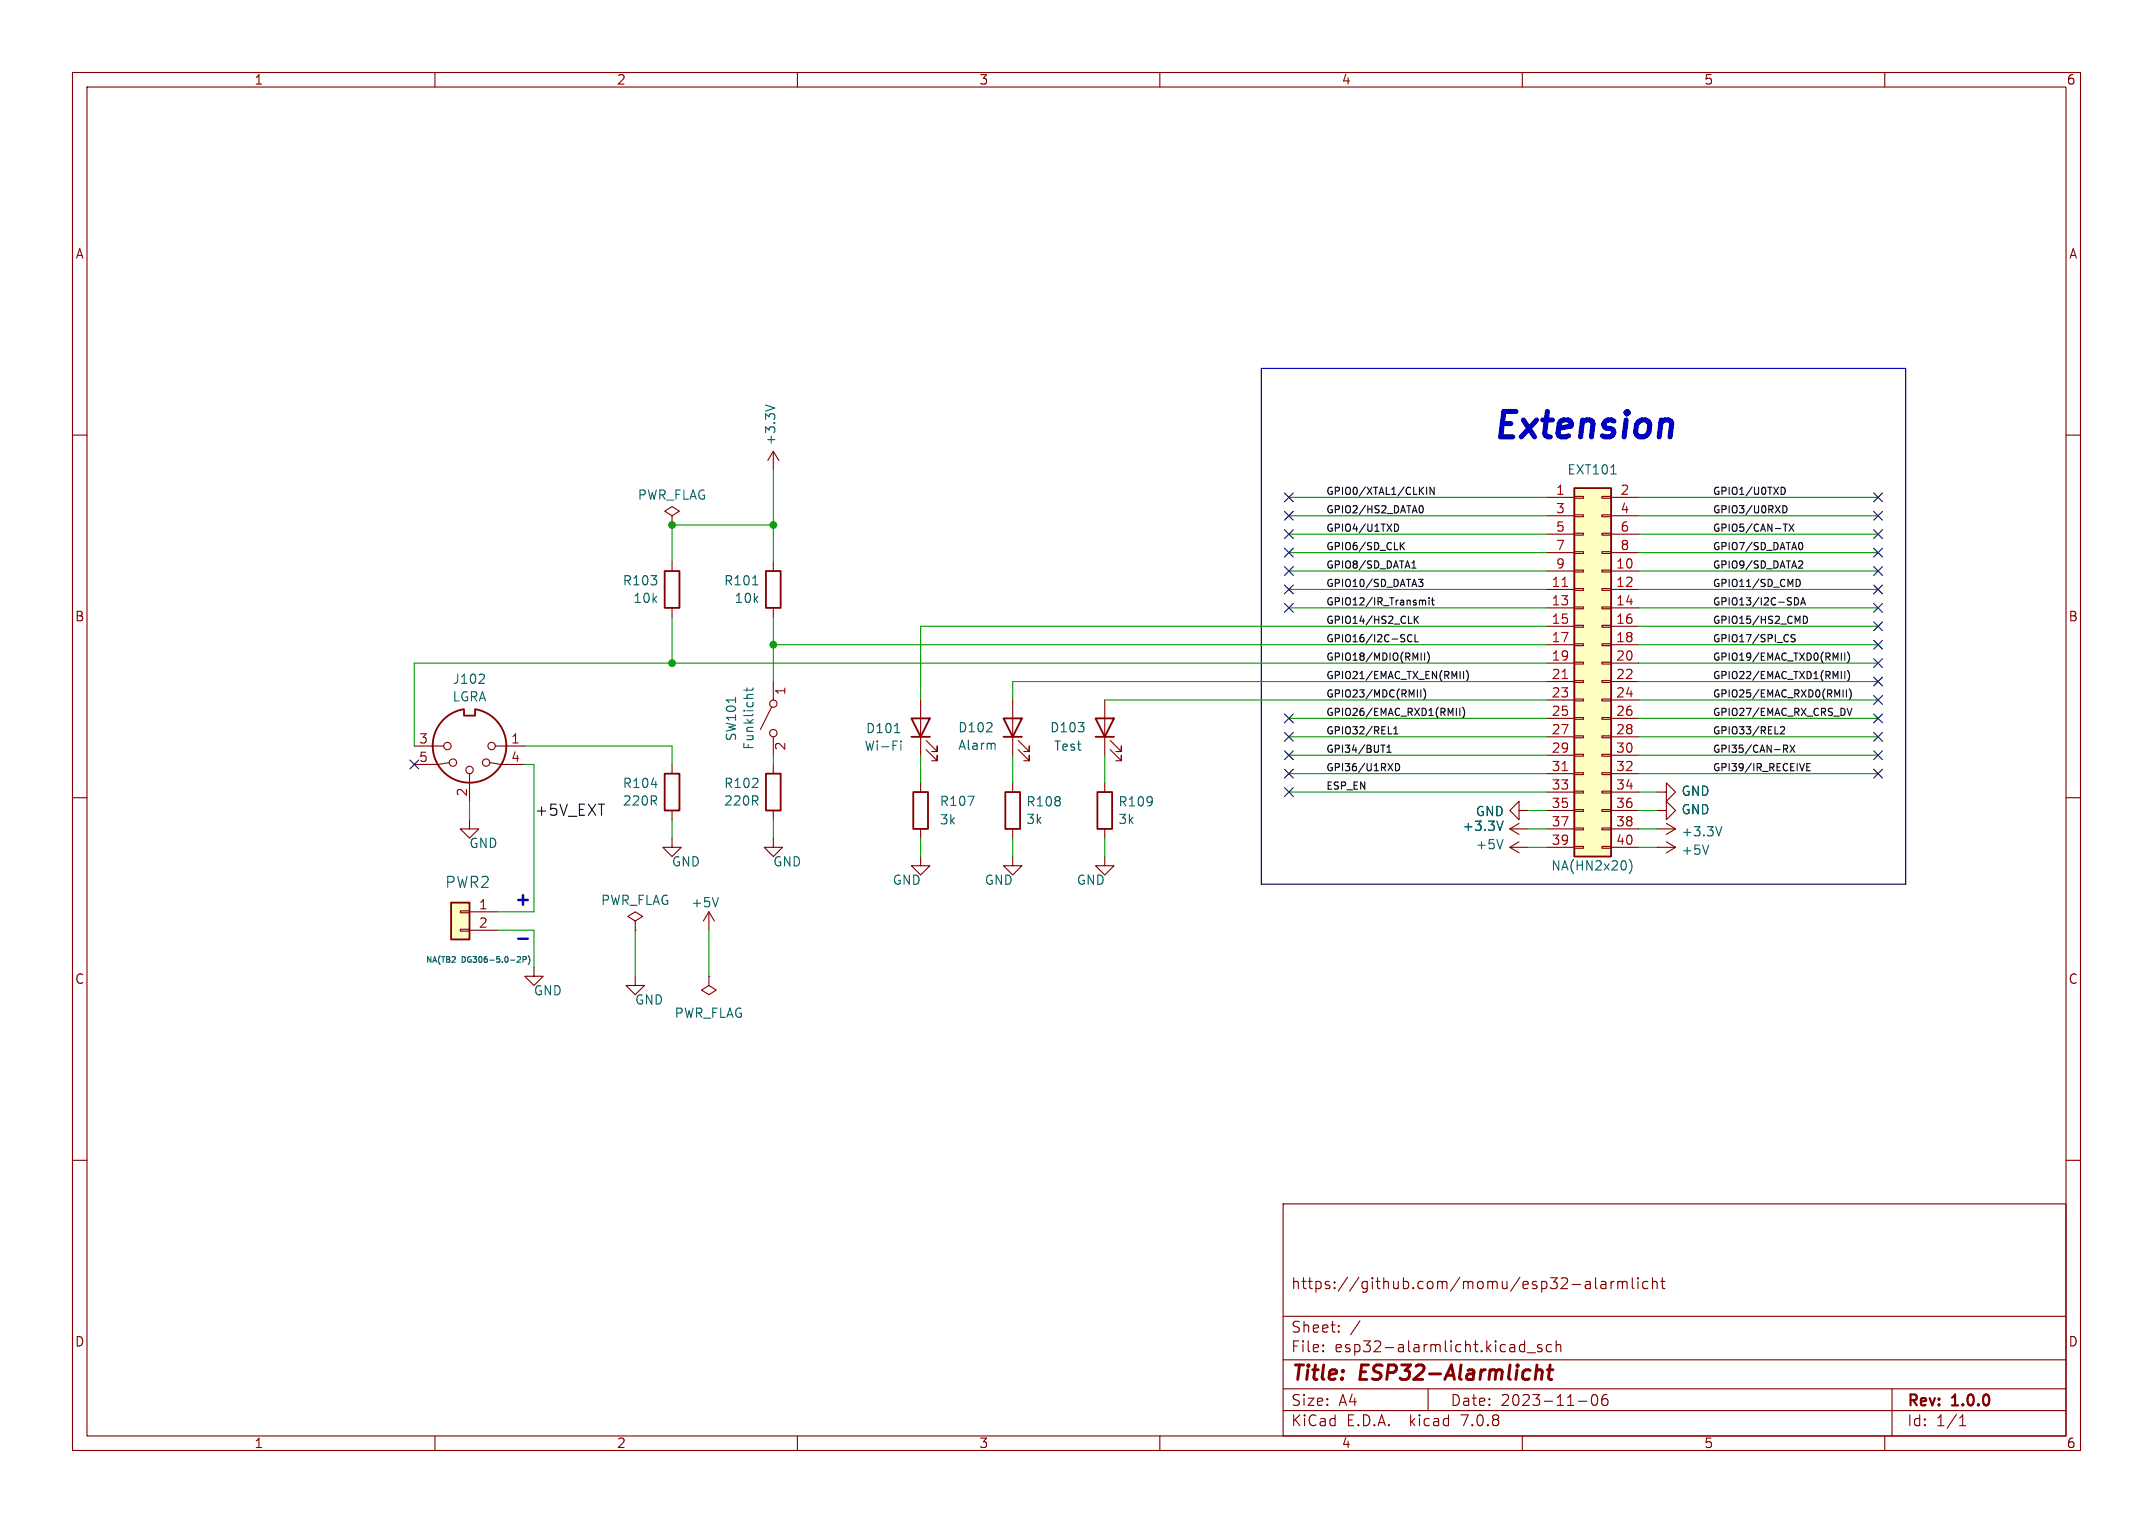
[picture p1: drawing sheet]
<svg xmlns="http://www.w3.org/2000/svg" width="297mm" height="210mm" viewBox="0 0 297 210" stroke-linecap="round" stroke-linejoin="round" font-family="sans-serif">
<g fill="none" stroke="#840000" stroke-width=".15">
<path d="M10 10h277v190h-277zM12 12h273v186h-273zM60 10v2M110 10v2M160 10v2M210 10v2M260 10v2M10 60h2M285 60h2M92.7 71.1l1-.6-1-.6-1 .6 1 .6v1.3M92.7 72.4h.1M92.7 77.5v1.2"/>
<path d="M106.7 62.2v2.6M106.7 77.5v1.2M106.7 62.2l.7 1.3M106.7 62.2l-.8 1.3M213.4 68.6h3.8M213.4 78.7h3.8M213.4 71.1h3.8M213.4 73.7h3.8M213.4 76.2h3.8M217.2 78.6h1.2v.3h-1.2zM217.2 76.1h1.2v.2h-1.2zM217.2 73.5h1.2v.3h-1.2z"/>
<path d="M217.2 71h1.2v.2h-1.2zM217.2 68.5h1.2v.2h-1.2zM221 78.6h1.2v.3h-1.2zM221 76.1h1.2v.2h-1.2zM221 73.5h1.2v.3h-1.2zM221 71h1.2v.2h-1.2zM221 68.5h1.2v.2h-1.2zM222.2 68.6h3.9M222.2 78.7h3.9M222.2 71.1h3.9M222.2 73.7h3.9M222.2 76.2h3.9"/>
<path d="M92.7 83.8v1.3M106.4 97.5l-1.5 3.1M106.7 83.8v1.3M106.7 94v2.5M127 96.5v7.6M139.7 96.5v7.6M152.4 96.5v7.6M213.4 81.3h3.8M213.4 83.8h3.8M213.4 86.4h3.8M213.4 88.9h3.8M213.4 91.4h3.8"/>
<path d="M213.4 94h3.8M213.4 96.5h3.8M213.4 99.1h3.8M217.2 98.9h1.2v.3h-1.2zM217.2 96.4h1.2v.2h-1.2zM217.2 93.9h1.2v.2h-1.2zM217.2 91.3h1.2v.3h-1.2zM217.2 88.8h1.2v.2h-1.2zM217.2 86.2h1.2v.3h-1.2zM217.2 83.7h1.2v.2h-1.2zM217.2 81.2h1.2v.2h-1.2zM221 98.9h1.2v.3h-1.2z"/>
<path d="M221 96.4h1.2v.2h-1.2zM221 93.9h1.2v.2h-1.2zM221 91.3h1.2v.3h-1.2zM221 88.8h1.2v.2h-1.2zM221 86.2h1.2v.3h-1.2zM221 83.7h1.2v.2h-1.2zM221 81.2h1.2v.2h-1.2zM222.2 81.3h3.9M222.2 83.8h3.9M222.2 86.4h3.9M222.2 88.9h3.9M222.2 91.4h3.9"/>
<path d="M222.2 94h3.9M222.2 96.5h3.9M222.2 99.1h3.9M10 110h2M57.1 102.9h4.1M62 105.2l-1.5 .2h-3.4M64.8 113v1.3h-1.3l1.3 1.3 1.2-1.3h-1.2M64.8 106.7v3.8M67.6 105.2l1.5 .2h3.3M68.3 102.9h4.1M92.7 115.6v1.2h-1.3l1.3 1.3 1.3-1.3h-1.3M92.7 105.4v1.3"/>
<path d="M92.7 111.8v1.2M106.7 115.6v1.2h-1.3l1.3 1.3 1.2-1.3h-1.2M106.7 101.6v2.5M106.7 105.4v1.3M106.7 111.8v1.2M127 118.1v1.3h1.3l-1.3 1.3-1.3-1.3h1.3M127 108v1.2M127 114.3v1.3M127.8 103.4l1.5 1.5v-.8v.8h-.8M127.8 102.1l1.5 1.5v-.7v.7h-.8M139.7 118.1v1.3h1.3l-1.3 1.3-1.3-1.3h1.3M139.7 108v1.2"/>
<path d="M139.7 114.3v1.3M140.5 103.4l1.5 1.5v-.8v.8h-.8M140.5 102.1l1.5 1.5v-.7v.7h-.8M152.4 118.1v1.3h1.3l-1.3 1.3-1.3-1.3h1.3M152.4 108v1.2M152.4 114.3v1.3M153.2 103.4l1.5 1.5v-.8v.8h-.8M153.2 102.1l1.5 1.5v-.7v.7h-.8M208.3 114.3h2.5M208.3 116.8h2.5M208.3 114.3l1.2 .8M208.3 116.8l1.2 .8"/>
<path d="M209.5 111.8v-1.3l-1.2 1.3 1.2 1.2v-1.2h1.3M209.5 113.5l-1.2 .8M209.5 116.1l-1.2 .7M213.4 114.3h3.8M213.4 116.8h3.8M213.4 101.6h3.8M213.4 104.1h3.8M213.4 106.7h3.8M213.4 109.2h3.8M213.4 111.8h3.8M217.2 116.7h1.2v.3h-1.2zM217.2 114.2h1.2v.2h-1.2z"/>
<path d="M217.2 111.6h1.2v.3h-1.2zM217.2 109.1h1.2v.2h-1.2zM217.2 106.6h1.2v.2h-1.2zM217.2 104h1.2v.3h-1.2zM217.2 101.5h1.2v.2h-1.2zM221 116.7h1.2v.3h-1.2zM221 114.2h1.2v.2h-1.2zM221 111.6h1.2v.3h-1.2zM221 109.1h1.2v.2h-1.2zM221 106.6h1.2v.2h-1.2zM221 104h1.2v.3h-1.2zM221 101.5h1.2v.2h-1.2z"/>
<path d="M222.2 114.3h3.9M222.2 116.8h3.9M222.2 101.6h3.9M222.2 104.1h3.9M222.2 106.7h3.9M222.2 109.2h3.9M222.2 111.8h3.9M228.6 111.8h1.3v-1.3l1.2 1.3-1.2 1.2v-1.2M228.6 109.2h1.3v-1.2l1.2 1.2-1.2 1.3v-1.3M228.6 114.3h2.5M228.6 116.8h2.5M229.9 113.5l1.2 .8"/>
<path d="M229.9 116.1l1.2 .7M231.1 114.3l-1.2 .8M231.1 116.8l-1.2 .8M285 110h2M63.5 128.1h1.3v.3h-1.3zM63.5 125.6h1.3v.3h-1.3zM64.8 125.7h3.8M64.8 128.3h3.8M73.7 133.4v1.2h-1.3l1.3 1.3 1.2-1.3h-1.2M87.6 134.6v1.3h-1.2l1.2 1.3 1.3-1.3h-1.3M87.6 127l1-.6-1-.7-1 .7 1 .6v1.3M87.6 128.3h.1"/>
<path d="M97.8 134.6v1.3l1 .6-1 .7-1-.7 1-.6M97.8 134.6h.1M97.8 125.7l-.8 1.3M97.8 125.7v2.6M97.8 125.7l.8 1.3M10 160h2M285 160h2M177 166h108v32h-108zM216.9 177.1h1.1M218.7 176.8l.2-.1 .4 .1 .1 .9M219.4 177.1h-.5a.29 .29 0 0 0-.2 .3 .29 .29 0 0 0 .2 .3l.5-.1M220.1 176.2v1.3l.2 .2"/>
<path d="M220.9 176.8l.1-.1 .5 .1v.9M221.5 177.1h-.5a.29 .29 0 0 0-.2 .3 .29 .29 0 0 0 .2 .3l.5-.1M222.2 176.7v1M222.7 176.7l-.3 .1-.2 .2M223.2 176.8a.37 .37 0 0 1 .6 .1M223.2 176.7v1M223.8 176.9l.2-.2 .4 .1 .1 .9M223.8 176.9v.8M225.2 176.2v1.3l.2 .2M226 176.2v.1M226 176.7v1M226 176.2l-.1 .1h.1"/>
<path d="M227.3 176.8l-.4-.1-.3 .3v.4l.1 .2 .2 .1 .4-.1M228 176.8a.37 .37 0 0 1 .6 .1v.8M228 176.2v1.5M229.1 176.7h.6M229.3 176.2v1.3l.1 .1 .3 .1M60 198v2M110 198v2M160 198v2M177 194.5h108M177 191.5h108M177 187.5h108M177 181.5h108"/>
<path d="M182.5 186.3h.1l-.1 .1M182.5 186.3v.1M182.5 185.5v.1M182.5 185.5h.1l-.1 .1M184.7 183.6v.1M184.7 183.6h-.1l.1 .1M184.7 182.8v.1M184.7 182.8h-.1l.1 .1M187.6 182.1l-1.3 2M197 191.5v3M209.7 186.3l.2 .1 .4-.1M209.7 185.5l.2-.1 .4 .1"/>
<path d="M210 198v2M210.3 184.9v1.5M210.7 186.5h1.1M212.7 185.5l-.4-.1-.2 .2 .1 .2 .5 .2v.1v.2l-.2 .1-.4-.1M214 185.5l-.4-.1-.3 .3v.4l.2 .2 .1 .1 .4-.1M214.7 185.5a.37 .37 0 0 1 .6 .1v.8M214.7 184.9v1.5M217.7 193.2h1.2M219.7 192.4a.36 .36 0 0 1 .3-.1 .36 .36 0 0 1 .3 .3 .77 .77 0 0 1-.4 1.2 .91 .91 0 0 1-.2-1.4zM221.7 192.3a.59 .59 0 0 0-.7 .6v.6l.1 .2 .4 .1 .2-.1 .1-.5-.1-.3h-.5l-.2 .3M260 198v2M261 191.5v6.5"/>
<path d="M270.3 196.6h.9M270.3 195.5l.4-.4v1.5"/>
<circle cx="106.7" cy="97" r=".51"/>
<circle cx="61.7" cy="102.9" r=".51"/>
<circle cx="62.5" cy="105.2" r=".51"/>
<circle cx="64.8" cy="106.2" r=".51"/>
<circle cx="67.1" cy="105.2" r=".51"/>
<circle cx="67.8" cy="102.9" r=".51"/>
<circle cx="106.7" cy="101.1" r=".51"/>
</g>
<path d="M212 189l.2-.1 .5 .1 .1 .2-.2 1M213.5 188.9h.7M213.8 188.2l-.2 1.7 .1 .2 .4 .1" fill="none" stroke="#840000" stroke-width=".4"/>
<g fill="none" stroke="#840000" stroke-width=".25">
<path d="M91.7 78.7h2v5.1h-2zM105.7 78.7h2v5.1h-2zM217.2 67.3h5v50.8h-5zM64 97.8a5.1 5.1 0 0 0-3.5 7.8 5.1 5.1 0 0 0 8.6 0 5.1 5.1 0 0 0-3.6-7.8M64 97.9v.8h1.5v-.8M125.7 99.1h2.6l-1.3 2.5zM138.4 99.1h2.6l-1.3 2.5zM151.1 99.1h2.6l-1.3 2.5zM91.7 106.7h2v5.1h-2zM105.7 106.7h2v5.1h-2zM125.7 101.6h2.6M126 109.2h2v5.1h-2z"/>
<path d="M138.4 101.6h2.6M138.7 109.2h2v5.1h-2zM151.1 101.6h2.6M151.4 109.2h2v5.1h-2zM62.2 124.5h2.6v5h-2.6z"/>
</g>
<g fill="none" stroke="#006464" stroke-width=".15">
<path d="M105.6 55.8l1.3 .5M222.2 65.3h.7M66.7 93l.1 .2v.3l-.8 .7h.8M101.5 96.2v.7M103 94.9v.4M103.8 80.6h.7M103.9 95.8h-.7l-.2 .1M103.9 94.9l-.1 .2-.1 .1h-1.1M89.9 108.2h.7M123.2 102.2h.6M123.4 101h.7M124.3 102.2v.1"/>
<path d="M124.3 102.6v.8M133.5 109.8h.9l-.6 1.3M137.2 102.5l.1 .8M207.3 113.2l-.4 1.3M207.3 115.8l-.4 1.2M224.8 118.5a1.46 1.46 0 0 1 0 1.9M235.7 116.5l-.4 1.3M237.5 114l-.4 1.3M71.4 131.9h.3l.1 .2-.5 .6h.5M72.2 132.3h.3l.1-.3-.4-.1v.8M72.9 131.8a.9 .9 0 0 1 0 1.2M99.1 123.8l-.4 1.2"/>
</g>
<g fill="#ffffc2" stroke="#ffffc2" stroke-width=".14">
<path d="M217.2 67.3h5v50.8h-5z"/>
<path d="M62.2 124.5h2.6v5h-2.6z"/>
</g>
<path d="M215.5 80.9h.7M215.5 93.6h.7M215.5 106.3h.7" fill="none" stroke="#a90000" stroke-width=".15"/>
<g fill="none" stroke="#0f0f0f" stroke-width=".15">
<path d="M192.4 72.3a.5 .5 0 0 1 .5 .5 .5 .5 0 0 1-.5 .5M193.3 75.2l.4 .6M193.7 74.8l-.5 .6M194.8 78.3h.5M194.8 77.6l.3-.3v1M195.7 79.9h.6l-.3 .4 .2 .1 .1 .3-.2 .2h-.3M195.8 70.1l.1-.3 .1-.1a.53 .53 0 0 1 .3 .5 .53 .53 0 0 1-.3 .5l-.1-.1-.1-.3M196.8 67.2v1M197.8 67.2v1l-.5-1v1M245.7 67.2a.5 .5 0 0 1 .6 .5 .5 .5 0 0 1-.6 .5M245.9 69.7a.5 .5 0 0 1 .6 .5 .5 .5 0 0 1-.6 .5zM246 72.3h.6"/>
<path d="M246.8 72.3l.7 1M247.5 72.3l-.7 1M247.8 79.9a.5 .5 0 0 1 .6 .5 .5 .5 0 0 1-.6 .5M248.3 77.3l.3 .1 .1 .2-.6 .7h.6M248.3 74.8a.53 .53 0 0 1 .4 .5 .53 .53 0 0 1-.4 .5M194.8 87.6a.47 .47 0 0 0-.7 .3 .47 .47 0 0 0 .5 .6l.2-.1M195.1 85v1M195.2 87.5v1h.5M195.2 85.4l.5 .6M195.7 85l-.6 .5M196 95.1v1M196.2 82.8v.1"/>
<path d="M196.2 82.9v.5M196.2 82.9l.2-.1h.2l.1 .6M196.4 95a1.14 1.14 0 0 1 0 1.5M196.5 90v1M196.9 89.9a1.14 1.14 0 0 1 0 1.5M197.1 82.4v.1M197.1 82.8v.6M197.5 82.8h.3M197.6 82.4v.9l.2 .1M200.9 97.7v1M201.4 97.7v1M201.8 97.5a1.14 1.14 0 0 1 0 1.5"/>
<path d="M201.9 92.6v1M202.3 92.4a1.14 1.14 0 0 1 0 1.6M247.5 82.4a.5 .5 0 0 1 .6 .5 .5 .5 0 0 1-.6 .5zM247.6 87.6l-.3-.1-.2 .2 .1 .2 .4 .2v.3l-.1 .1h-.4M248.4 83.4l.3-1 .4 1M248.5 83.1h.5M248.8 85a.5 .5 0 0 1 .5 .5 .5 .5 0 0 1-.5 .5zM254.2 95.1v1M254.5 90v1M254.5 92.6v1M254.7 95.1v1M254.8 97.7l.3 1 .4-1"/>
<path d="M254.9 89.9a1.14 1.14 0 0 1 0 1.5M254.9 92.4a1.14 1.14 0 0 1 0 1.6M255.1 95a1.14 1.14 0 0 1 0 1.5M190.5 102.7h.5M191.3 103.7h.6M191.3 103l.3-.3v1M191.5 101.2h.5M192.3 101.2h.5M192.3 100.5l.3-.3v1M192.5 105.3a.5 .5 0 0 1 .6 .5 .5 .5 0 0 1-.6 .5zM245.6 100.3l.4-.1 .2 .3-.6 .7h.6M246 102.7h.4l.2 .2-.1 .3-.5 .1"/>
<path d="M246.3 103.3l.3 .4M246.9 102.7l.7 1M247.6 102.7l-.7 1M249.2 105.8h.4M249.7 105.3h-.5v1h.5"/>
</g>
<path d="M71.5 129.4h1.3" fill="none" stroke="#0000c2" stroke-width=".34"/>
<path d="M174 50.8h88.9v71.1h-88.9z" fill="none" stroke="#0000c2" stroke-width=".15"/>
<g fill="none" stroke="#009600" stroke-width=".15">
<path d="M106.7 72.4h-14v5.1M106.7 64.8v12.7M177.8 68.6h35.6M177.8 76.2h35.6M177.8 78.7h35.6M177.8 73.7h35.6M177.8 71.1h35.6M226.1 68.6h33M226.1 76.2h33M226.1 78.7h33M226.1 73.7h33M226.1 71.1h33"/>
<path d="M92.7 85.1v6.3M106.7 88.9h106.7M106.7 85.1v8.9M152.4 96.5h61M177.8 99.1h35.6M177.8 81.3h35.6M177.8 83.8h35.6M213.4 94h-73.7v2.5M213.4 91.4h-156.3v11.5M213.4 86.4h-86.4v10.1M226.1 94h33M226.1 91.4h33"/>
<path d="M226.1 88.9h33M226.1 99.1h33M226.1 86.4h33M226.1 96.5h33M226.1 81.3h33M226.1 83.8h33M64.8 110.5v2.5M72.4 105.4h1.3v20.3h-5.1M72.4 102.9h20.3v2.5M92.7 113v2.6M106.7 104.1v1.3M106.7 113v2.6"/>
<path d="M127 104.1v3.9M127 115.6v2.5M139.7 104.1v3.9M139.7 115.6v2.5M152.4 104.1v3.9M152.4 115.6v2.5M177.8 106.7h35.6M177.8 101.6h35.6M177.8 104.1h35.6M177.8 109.2h35.6M210.8 111.8h2.6M210.8 116.8h2.6"/>
<path d="M210.8 114.3h2.6M226.1 111.8h2.5M226.1 106.7h33M226.1 101.6h33M226.1 104.1h33M226.1 116.8h2.5M226.1 109.2h2.5M226.1 114.3h2.5M68.6 128.3h5.1v5.1M87.6 128.3v6.3M97.8 128.3v6.3"/>
</g>
<g fill="none" stroke="#000084" stroke-width=".15">
<path d="M177.2 73.1l1.2 1.2M177.2 70.5l1.2 1.2M177.2 68l1.2 1.2M177.2 75.6l1.2 1.2M177.2 78.1l1.2 1.2M178.4 73.1l-1.2 1.2M178.4 70.5l-1.2 1.2M178.4 68l-1.2 1.2M178.4 75.6l-1.2 1.2M178.4 78.1l-1.2 1.2M258.5 75.6l1.2 1.2M258.5 68l1.2 1.2"/>
<path d="M258.5 73.1l1.2 1.2M258.5 70.5l1.2 1.2M258.5 78.1l1.2 1.2M259.7 75.6l-1.2 1.2M259.7 68l-1.2 1.2M259.7 73.1l-1.2 1.2M259.7 70.5l-1.2 1.2M259.7 78.1l-1.2 1.2M177.2 80.7l1.2 1.2M177.2 83.2l1.2 1.2M177.2 98.5l1.2 1.2M178.4 80.7l-1.2 1.2"/>
<path d="M178.4 83.2l-1.2 1.2M178.4 98.5l-1.2 1.2M258.5 98.5l1.2 1.2M258.5 83.2l1.2 1.2M258.5 80.7l1.2 1.2M258.5 85.8l1.2 1.2M258.5 90.8l1.2 1.2M258.5 95.9l1.2 1.2M258.5 93.4l1.2 1.2M258.5 88.3l1.2 1.2M259.7 98.5l-1.2 1.2M259.7 83.2l-1.2 1.2"/>
<path d="M259.7 80.7l-1.2 1.2M259.7 85.8l-1.2 1.2M259.7 90.8l-1.2 1.2M259.7 95.9l-1.2 1.2M259.7 93.4l-1.2 1.2M259.7 88.3l-1.2 1.2M56.5 104.8l1.3 1.2M57.8 104.8l-1.3 1.2M177.2 106.1l1.2 1.2M177.2 108.6l1.2 1.2M177.2 103.5l1.2 1.2M177.2 101l1.2 1.2"/>
<path d="M178.4 106.1l-1.2 1.2M178.4 108.6l-1.2 1.2M178.4 103.5l-1.2 1.2M178.4 101l-1.2 1.2M258.5 101l1.2 1.2M258.5 103.5l1.2 1.2M258.5 106.1l1.2 1.2M259.7 101l-1.2 1.2M259.7 103.5l-1.2 1.2M259.7 106.1l-1.2 1.2"/>
</g>
<g fill="#009600" stroke="#009600" stroke-width=".15">
<circle cx="106.7" cy="88.9" r=".46"/>
<circle cx="92.7" cy="91.4" r=".46"/>
<circle cx="106.7" cy="72.4" r=".46"/>
<circle cx="92.7" cy="72.4" r=".46"/>
</g>
<text font-size="4.9" fill="#0000c2" x="205.7" y="60.7">Extension</text>
<g font-size="2.8" fill="#840000">
<text x="178" y="190.9">Title:</text>
<text x="187.7" y="190.9">ESP32-Alarmlicht</text>
</g>
<text font-size="2.4" fill="#0000c2" x="70.9" y="125">+</text>
<text font-size="2.1" fill="#0f0f0f" x="73.7" y="112.6">+5V_EXT</text>
<text font-size="2.1" fill="#006464" x="61.3" y="122.7">PWR2</text>
<g font-size="2.1" fill="#840000">
<text x="178" y="178">https://github.com/momu/esp32-alarmlicht</text>
<text x="178" y="184">Sheet:</text>
<text x="178" y="186.7">File:</text>
<text x="184.1" y="186.7">esp32-alarmlicht.kicad_sch</text>
<text x="178" y="196.9">KiCad</text>
<text x="178" y="194.1">Size:</text>
<text x="184.7" y="194.1">A4</text>
<text x="185.7" y="196.9">E.D.A.</text>
<text x="194.6" y="196.9">kicad</text>
<text x="200" y="194.1">Date:</text>
<text x="201.8" y="196.9">7.0.8</text>
<text x="207" y="194.1">2023-11-06</text>
<text x="263" y="194.3">Rev:</text>
<text x="263" y="196.9">Id:</text>
<text x="267.1" y="196.9">1/1</text>
<text x="269.4" y="194.3">1.0.0</text>
</g>
<g font-size="1.8" fill="#840000">
<text x="35" y="11.9">1</text>
<text x="85" y="11.9">2</text>
<text x="135" y="11.9">3</text>
<text x="185" y="11.9">4</text>
<text x="235" y="11.9">5</text>
<text x="285" y="11.9">6</text>
<text x="10.3" y="35.9">A</text>
<text x="285.3" y="35.9">A</text>
<text x="10.3" y="85.9">B</text>
<text x="285.3" y="85.9">B</text>
<text x="10.3" y="135.9">C</text>
<text x="285.3" y="135.9">C</text>
<text x="10.3" y="185.9">D</text>
<text x="285.3" y="185.9">D</text>
<text x="35" y="199.9">1</text>
<text x="85" y="199.9">2</text>
<text x="135" y="199.9">3</text>
<text x="185" y="199.9">4</text>
<text x="235" y="199.9">5</text>
<text x="285" y="199.9">6</text>
</g>
<g font-size="1.8" fill="#006464">
<text x="107.2" y="61.5" transform="rotate(-90 107.2 61.5)">+3.3V</text>
<text x="216.1" y="65.6">EXT101</text>
<text x="87.9" y="69.1">PWR_FLAG</text>
<text x="85.8" y="80.9">R103</text>
<text x="87.3" y="83.4">10k</text>
<text x="99.8" y="80.9">R101</text>
<text x="101.2" y="83.4">10k</text>
<text x="62.4" y="94.5">J102</text>
<text x="62.3" y="96.9">LGRA</text>
<text x="119.4" y="101.3">D101</text>
<text x="132.1" y="101.2">D102</text>
<text x="144.8" y="101.2">D103</text>
<text x="101.7" y="102.3" transform="rotate(-90 101.7 102.3)">SW101</text>
<text x="104.2" y="103.5" transform="rotate(-90 104.2 103.5)">Funklicht</text>
<text x="119.2" y="103.7">Wi-Fi</text>
<text x="132.1" y="103.6">Alarm</text>
<text x="145.3" y="103.7">Test</text>
<text x="85.8" y="108.9">R104</text>
<text x="85.8" y="111.3">220R</text>
<text x="99.8" y="108.9">R102</text>
<text x="99.8" y="111.3">220R</text>
<text x="129.5" y="111.4">R107</text>
<text x="129.5" y="113.9">3k</text>
<text x="141.5" y="111.4">R108</text>
<text x="141.5" y="113.8">3k</text>
<text x="154.2" y="111.4">R109</text>
<text x="154.2" y="113.8">3k</text>
<text x="203.5" y="112.8">GND</text>
<text x="231.9" y="112.5">GND</text>
<text x="231.9" y="110">GND</text>
<text x="64.7" y="117.1">GND</text>
<text x="92.6" y="119.7">GND</text>
<text x="106.6" y="119.7">GND</text>
<text x="201.7" y="114.8">+3.3V</text>
<text x="203.5" y="117.3">+5V</text>
<text x="231.9" y="118.1">+5V</text>
<text x="231.9" y="115.5">+3.3V</text>
<text x="82.8" y="125">PWR_FLAG</text>
<text x="95.3" y="125.3">+5V</text>
<text x="123" y="122.2">GND</text>
<text x="135.7" y="122.2">GND</text>
<text x="148.4" y="122.2">GND</text>
<text x="213.9" y="120.2">NA(HN2x20)</text>
<text x="73.5" y="137.5">GND</text>
<text x="87.5" y="138.7">GND</text>
<text x="93" y="140.6">PWR_FLAG</text>
</g>
<g font-size="1.8" fill="#a90000">
<text x="214.6" y="68.3">1</text>
<text x="214.6" y="70.9">3</text>
<text x="223.4" y="68.3">2</text>
<text x="223.4" y="70.9">4</text>
<text x="214.6" y="73.4">5</text>
<text x="214.6" y="75.9">7</text>
<text x="223.4" y="73.4">6</text>
<text x="223.4" y="75.9">8</text>
<text x="214" y="81">11</text>
<text x="214" y="83.6">13</text>
<text x="214.6" y="78.5">9</text>
<text x="222.8" y="78.5">10</text>
<text x="222.8" y="81">12</text>
<text x="222.8" y="83.6">14</text>
<text x="214" y="86.1">15</text>
<text x="214" y="88.6">17</text>
<text x="222.8" y="86.1">16</text>
<text x="222.8" y="88.6">18</text>
<text x="108.7" y="96" transform="rotate(-90 108.7 96)">1</text>
<text x="214" y="91.2">19</text>
<text x="214" y="93.7">21</text>
<text x="222.8" y="91.2">20</text>
<text x="222.8" y="93.7">22</text>
<text x="214" y="96.3">23</text>
<text x="214" y="98.8">25</text>
<text x="214" y="101.3">27</text>
<text x="222.8" y="96.3">24</text>
<text x="222.8" y="98.8">26</text>
<text x="222.8" y="101.3">28</text>
<text x="57.7" y="102.6">3</text>
<text x="57.7" y="105.2">5</text>
<text x="70.4" y="102.6">1</text>
<text x="70.4" y="105.2">4</text>
<text x="108.7" y="103.6" transform="rotate(-90 108.7 103.6)">2</text>
<text x="214" y="103.9">29</text>
<text x="214" y="106.4">31</text>
<text x="222.8" y="103.9">30</text>
<text x="222.8" y="106.4">32</text>
<text x="64.5" y="109.9" transform="rotate(-90 64.5 109.9)">2</text>
<text x="214" y="109">33</text>
<text x="214" y="111.5">35</text>
<text x="222.8" y="109">34</text>
<text x="222.8" y="111.5">36</text>
<text x="214" y="114">37</text>
<text x="214" y="116.6">39</text>
<text x="222.8" y="114">38</text>
<text x="222.8" y="116.6">40</text>
<text x="66" y="125.5">1</text>
<text x="66" y="128">2</text>
</g>
<g font-size="1.4" fill="#0f0f0f">
<text x="182.9" y="70.8">GPIO2/HS2_DATA0</text>
<text x="182.9" y="68.3">GPIO0/XTAL1/CLKIN</text>
<text x="236.2" y="70.8">GPIO3/U0RXD</text>
<text x="236.2" y="68.3">GPIO1/U0TXD</text>
<text x="182.9" y="75.9">GPIO6/SD_CLK</text>
<text x="182.9" y="73.4">GPIO4/U1TXD</text>
<text x="236.2" y="75.9">GPIO7/SD_DATA0</text>
<text x="236.2" y="73.4">GPIO5/CAN-TX</text>
<text x="182.9" y="83.5">GPIO12/IR_Transmit</text>
<text x="182.9" y="81">GPIO10/SD_DATA3</text>
<text x="182.9" y="78.5">GPIO8/SD_DATA1</text>
<text x="236.2" y="81">GPIO11/SD_CMD</text>
<text x="236.2" y="78.5">GPIO9/SD_DATA2</text>
<text x="236.2" y="83.5">GPIO13/I2C-SDA</text>
<text x="182.9" y="88.6">GPIO16/I2C-SCL</text>
<text x="182.9" y="86.1">GPIO14/HS2_CLK</text>
<text x="236.2" y="86.1">GPIO15/HS2_CMD</text>
<text x="236.2" y="88.6">GPIO17/SPI_CS</text>
<text x="182.9" y="91.2">GPIO18/MDIO(RMII)</text>
<text x="182.9" y="93.7">GPIO21/EMAC_TX_EN(RMII)</text>
<text x="236.2" y="91.2">GPIO19/EMAC_TXD0(RMII)</text>
<text x="236.2" y="93.7">GPIO22/EMAC_TXD1(RMII)</text>
<text x="182.9" y="101.3">GPIO32/REL1</text>
<text x="182.9" y="96.2">GPIO23/MDC(RMII)</text>
<text x="182.9" y="98.8">GPIO26/EMAC_RXD1(RMII)</text>
<text x="236.2" y="101.3">GPIO33/REL2</text>
<text x="236.2" y="96.2">GPIO25/EMAC_RXD0(RMII)</text>
<text x="236.2" y="98.8">GPIO27/EMAC_RX_CRS_DV</text>
<text x="182.9" y="103.9">GPI34/BUT1</text>
<text x="182.9" y="106.4">GPI36/U1RXD</text>
<text x="236.2" y="106.4">GPI39/IR_RECEIVE</text>
<text x="236.2" y="103.9">GPI35/CAN-RX</text>
<text x="182.9" y="108.9">ESP_EN</text>
</g>
<g font-size="1.1" fill="#006464">
<text x="58.7" y="133">NA(TB2</text>
<text x="63.7" y="133">DG306-5.0-2P)</text>
</g>
</svg>
